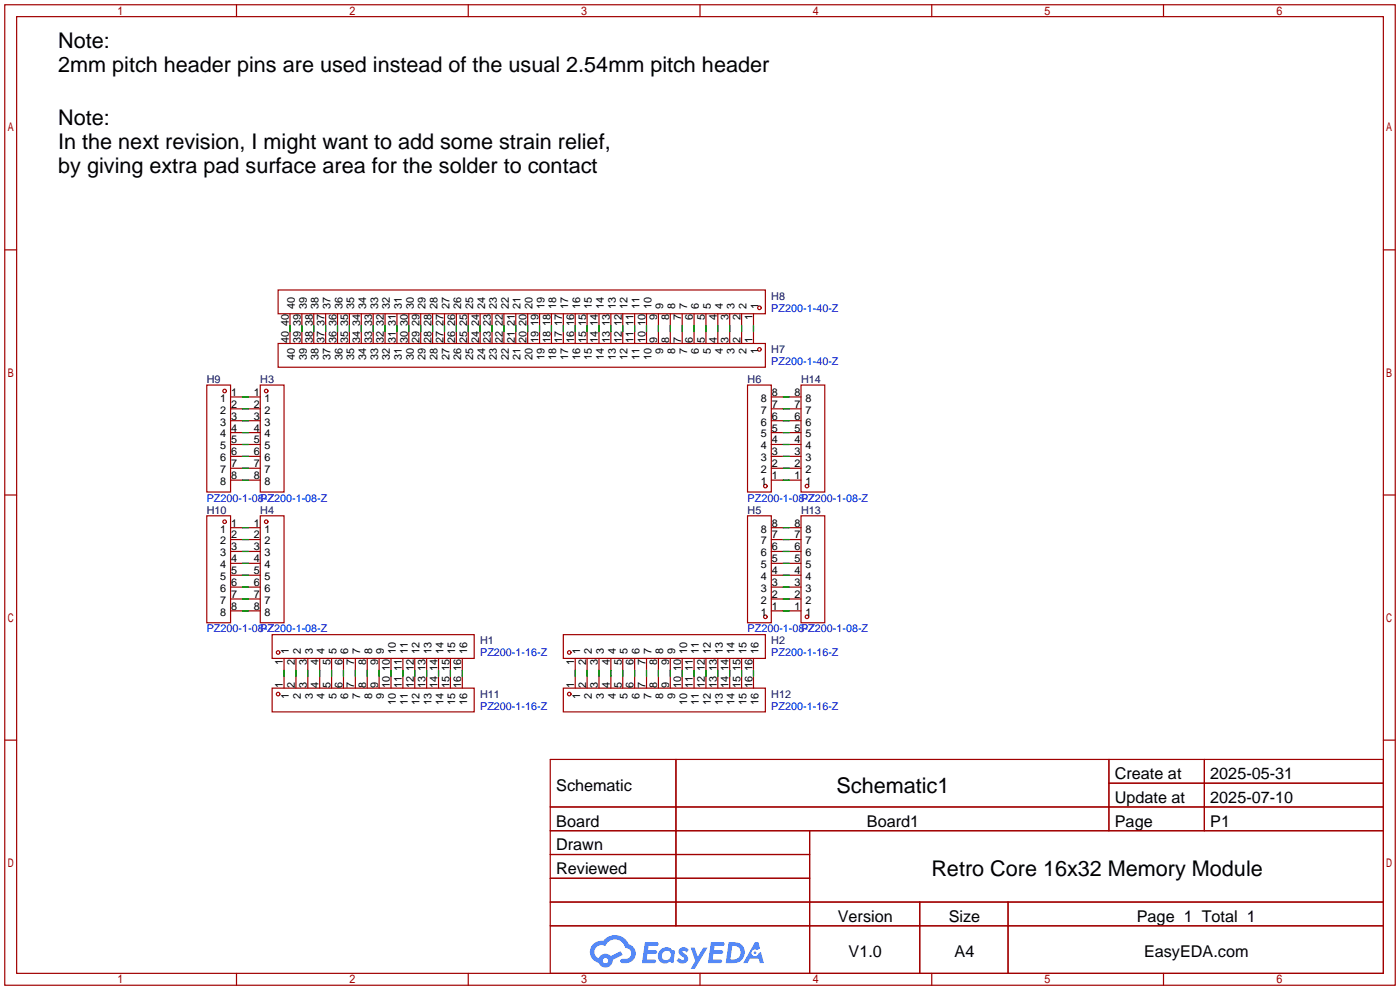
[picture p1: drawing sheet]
<svg xmlns="http://www.w3.org/2000/svg" width="299mm" height="212mm" viewBox="0 0 299 212" stroke-linecap="round" stroke-linejoin="round" font-family="sans-serif">
<g fill="none" stroke="#a10000" stroke-width=".25">
<path d="M1 1h297.2v209.6h-297.2zM3.6 3.6h292.1v204.4h-292.1zM50.5 1v2.6M100.1 1v2.6M149.6 1v2.6M199.1 1v2.6M248.7 1v2.6M1 53.4h2.6M295.7 53.4h2.5M1 105.8h2.6M295.7 105.8h2.5M1 158.2h2.6"/>
<path d="M295.7 158.2h2.5M117.6 162.3h178.1v45.7h-178.1zM117.6 172.5h178.1M117.6 177.5h178.1M144.5 162.3v35.6M173 177.5v30.5M237 162.3v15.2M237 167.4h58.7M257.4 162.3v15.2M117.6 182.6h55.4M117.6 192.8h178.1M117.6 187.7h55.4"/>
<path d="M117.6 197.9h178.1M196.6 192.8v15.2M215.4 192.8v15.2M50.5 208v2.6M100.1 208v2.6M149.6 208v2.6M199.1 208v2.6M248.7 208v2.6"/>
</g>
<g fill="#5487ff">
<path d="M145.3 202.7a1.3 1.3 0 0 1 1.9 .3l-.4 .6a.54 .54 0 0 0-.9-.2l.1 .2a1.34 1.34 0 0 1 .9 1.8 1.47 1.47 0 0 1-2.3-.1l.5-.6 .8 .5a.31 .31 0 0 0 .4-.3 .31 .31 0 0 0-.3-.4 1.12 1.12 0 0 1-.7-1.8z"/>
<path d="M147.6 202.5h.9l.6 2 1.2-2h.9l-2.7 4.6h-.9l1-1.7z"/>
<path d="M137.8 201.4h1.7a1.31 1.31 0 0 1 1.2 .2 .4 .4 0 0 1-.3 .5l-1.8 .1-.1 .9h1.6a.4 .4 0 0 1 .4 .4 .4 .4 0 0 1-.5 .4h-1.6l-.2 1.2h1.4a.46 .46 0 0 1 .5 0 .46 .46 0 0 1 .1 .5l-.4 .2h-2.6z"/>
<path d="M151.9 201.4h1.7a1.32 1.32 0 0 1 1.2 .2 .39 .39 0 0 1-.3 .5l-1.8 .1-.1 .9h1.6a.4 .4 0 0 1 .4 .4 .4 .4 0 0 1-.4 .4h-1.7l-.2 1.2h1.4a.46 .46 0 0 1 .5 0 .46 .46 0 0 1 .1 .5l-.4 .2h-2.6z"/>
<path d="M161.3 201.4h.8l.3 1.3-.6 .4a.75 .75 0 0 0-1.1 .3 .75 .75 0 0 0 .5 1 .75 .75 0 0 0 .9-.7l.5-.2 .6 2.3h-.8l-.3-.9h-1.8l-.5 .9h-1z"/>
<path d="M155.7 201.4l-.6 4.4h1.5a2.27 2.27 0 0 0 2.6-2.2 2.27 2.27 0 0 0-2.7-2.2zM156.5 202.1a1.5 1.5 0 0 1 1.8 1.6 1.5 1.5 0 0 1-1.9 1.4h-.3z"/>
<path d="M141.2 203a1.6 1.6 0 0 0-.3 2.3 1.6 1.6 0 0 0 2.3 .2l.7 .3 .3-2.4-.1-.3-.5-.1a1.58 1.58 0 0 0-2.4 0zM141.8 203.5a.98 .98 0 0 1 1.6 .4 .98 .98 0 0 1-1.1 1.3 .94 .94 0 0 1-.9-.7 .94 .94 0 0 1 .4-1z"/>
<path d="M126.8 201.8a2.37 2.37 0 0 0 1.1 4 1.54 1.54 0 0 0 1.8 1 1.54 1.54 0 0 0 1.2-1.6l2.2-1.1-.5-.8-2 1a1.57 1.57 0 0 0-2.7 .5 1.5 1.5 0 0 1-.7-2.1 1.5 1.5 0 0 1 2.2-.5 2.23 2.23 0 0 1 2.3-1.4 2.23 2.23 0 0 1 2 1.8 1.16 1.16 0 0 1 1.2 1.1 1.16 1.16 0 0 1-1.1 1.2h-.7a.47 .47 0 0 0-.5 .4 .47 .47 0 0 0 .4 .5 2.17 2.17 0 0 0 2.5-.9 2.17 2.17 0 0 0-.3-2.7l-.8-.4a3.2 3.2 0 0 0-5.5-.7l-1.1 .1zM128.8 205.3a.6 .6 0 0 1 1.2 0 .6 .6 0 0 1-1.2 0z"/>
<circle cx="161.4" cy="203.6" r=".28"/>
</g>
<g fill="none" stroke="#a10000" stroke-width=".25">
<path d="M59.4 73.4h104.2v5.1h-104.2zM59.4 62h104.2v5.1h-104.2zM62 67.1v2.5M62 70.9v2.5M64.5 67.1v2.5M64.5 70.9v2.5M67.1 67.1v2.5M67.1 70.9v2.5M69.6 67.1v2.5M69.6 70.9v2.5M72.1 67.1v2.5M72.1 70.9v2.5"/>
<path d="M74.7 67.1v2.5M74.7 70.9v2.5M77.2 67.1v2.5M77.2 70.9v2.5M79.8 67.1v2.5M79.8 70.9v2.5M82.3 67.1v2.5M82.3 70.9v2.5M84.8 67.1v2.5M84.8 70.9v2.5M87.4 67.1v2.5M87.4 70.9v2.5"/>
<path d="M89.9 67.1v2.5M89.9 70.9v2.5M92.5 67.1v2.5M92.5 70.9v2.5M95 67.1v2.5M95 70.9v2.5M97.5 67.1v2.5M97.5 70.9v2.5M100.1 67.1v2.5M100.1 70.9v2.5M102.6 67.1v2.5M102.6 70.9v2.5"/>
<path d="M105.2 67.1v2.5M105.2 70.9v2.5M107.7 67.1v2.5M107.7 70.9v2.5M110.2 67.1v2.5M110.2 70.9v2.5M112.8 67.1v2.5M112.8 70.9v2.5M115.3 67.1v2.5M115.3 70.9v2.5M117.9 67.1v2.5M117.9 70.9v2.5"/>
<path d="M120.4 67.1v2.5M120.4 70.9v2.5M122.9 67.1v2.5M122.9 70.9v2.5M125.5 67.1v2.5M125.5 70.9v2.5M128 67.1v2.5M128 70.9v2.5M130.6 67.1v2.5M130.6 70.9v2.5M133.1 67.1v2.5M133.1 70.9v2.5"/>
<path d="M135.6 67.1v2.5M135.6 70.9v2.5M138.2 67.1v2.5M138.2 70.9v2.5M140.7 67.1v2.5M140.7 70.9v2.5M143.3 67.1v2.5M143.3 70.9v2.5M145.8 67.1v2.5M145.8 70.9v2.5M148.3 67.1v2.5M148.3 70.9v2.5"/>
<path d="M150.9 67.1v2.5M150.9 70.9v2.5M153.4 67.1v2.5M153.4 70.9v2.5M156 67.1v2.5M156 70.9v2.5M158.5 67.1v2.5M158.5 70.9v2.5M161 67.1v2.5M161 70.9v2.5M44.2 82.3h5.1v22.9h-5.1zM49.3 84.8h2.5"/>
<path d="M49.3 87.4h2.5M49.3 89.9h2.5M49.3 92.5h2.5M49.3 95h2.5M49.3 97.5h2.5M53.1 84.8h2.5M53.1 87.4h2.5M53.1 89.9h2.5M53.1 92.5h2.5M53.1 95h2.5M53.1 97.5h2.5M55.6 82.3h5.1v22.9h-5.1z"/>
<path d="M159.8 82.3h5v22.9h-5zM164.8 84.8h2.6M164.8 87.4h2.6M164.8 89.9h2.6M164.8 92.5h2.6M164.8 95h2.6M164.8 97.5h2.6M168.7 84.8h2.5M168.7 87.4h2.5M168.7 89.9h2.5M168.7 92.5h2.5M168.7 95h2.5"/>
<path d="M168.7 97.5h2.5M171.2 82.3h5.1v22.9h-5.1zM44.2 110.2h5.1v22.9h-5.1zM49.3 100.1h2.5M49.3 102.6h2.5M49.3 112.8h2.5M49.3 115.3h2.5M49.3 117.9h2.5M53.1 100.1h2.5M53.1 102.6h2.5M53.1 112.8h2.5M53.1 115.3h2.5"/>
<path d="M53.1 117.9h2.5M55.6 110.2h5.1v22.9h-5.1zM159.8 110.2h5v22.9h-5zM164.8 100.1h2.6M164.8 102.6h2.6M164.8 112.8h2.6M164.8 115.3h2.6M164.8 117.9h2.6M168.7 100.1h2.5M168.7 102.6h2.5M168.7 112.8h2.5M168.7 115.3h2.5"/>
<path d="M168.7 117.9h2.5M171.2 110.2h5.1v22.9h-5.1zM49.3 120.4h2.5M49.3 122.9h2.5M49.3 125.5h2.5M49.3 128h2.5M49.3 130.6h2.5M53.1 120.4h2.5M53.1 122.9h2.5M53.1 125.5h2.5M53.1 128h2.5M53.1 130.6h2.5"/>
<path d="M58.2 135.6h43.1v5.1h-43.1zM120.4 135.6h43.2v5.1h-43.2zM164.8 120.4h2.6M164.8 122.9h2.6M164.8 125.5h2.6M164.8 128h2.6M164.8 130.6h2.6M168.7 120.4h2.5M168.7 122.9h2.5M168.7 125.5h2.5M168.7 128h2.5M168.7 130.6h2.5"/>
<path d="M58.2 147.1h43.1v5h-43.1zM60.7 140.7v2.6M60.7 144.5v2.6M63.2 140.7v2.6M63.2 144.5v2.6M65.8 140.7v2.6M65.8 144.5v2.6M68.3 140.7v2.6M68.3 144.5v2.6M70.9 140.7v2.6M70.9 144.5v2.6M73.4 140.7v2.6"/>
<path d="M73.4 144.5v2.6M75.9 140.7v2.6M75.9 144.5v2.6M78.5 140.7v2.6M78.5 144.5v2.6M81 140.7v2.6M81 144.5v2.6M83.6 140.7v2.6M83.6 144.5v2.6M86.1 140.7v2.6M86.1 144.5v2.6M88.6 140.7v2.6"/>
<path d="M88.6 144.5v2.6M91.2 140.7v2.6M91.2 144.5v2.6M93.7 140.7v2.6M93.7 144.5v2.6M96.3 140.7v2.6M96.3 144.5v2.6M98.8 140.7v2.6M98.8 144.5v2.6M120.4 147.1h43.2v5h-43.2zM122.9 140.7v2.6M122.9 144.5v2.6"/>
<path d="M125.5 140.7v2.6M125.5 144.5v2.6M128 140.7v2.6M128 144.5v2.6M130.6 140.7v2.6M130.6 144.5v2.6M133.1 140.7v2.6M133.1 144.5v2.6M135.6 140.7v2.6M135.6 144.5v2.6M138.2 140.7v2.6M138.2 144.5v2.6"/>
<path d="M140.7 140.7v2.6M140.7 144.5v2.6M143.3 140.7v2.6M143.3 144.5v2.6M145.8 140.7v2.6M145.8 144.5v2.6M148.3 140.7v2.6M148.3 144.5v2.6M150.9 140.7v2.6M150.9 144.5v2.6M153.4 140.7v2.6M153.4 144.5v2.6"/>
<path d="M156 140.7v2.6M156 144.5v2.6M158.5 140.7v2.6M158.5 144.5v2.6M161 140.7v2.6M161 144.5v2.6"/>
<circle cx="162.3" cy="74.7" r=".38"/>
<circle cx="162.3" cy="65.8" r=".38"/>
<circle cx="48" cy="83.6" r=".38"/>
<circle cx="56.9" cy="83.6" r=".38"/>
<circle cx="48" cy="111.5" r=".38"/>
<circle cx="56.9" cy="111.5" r=".38"/>
<circle cx="163.6" cy="103.9" r=".38"/>
<circle cx="172.5" cy="103.9" r=".38"/>
<circle cx="59.4" cy="139.4" r=".38"/>
<circle cx="121.7" cy="139.4" r=".38"/>
<circle cx="163.6" cy="131.8" r=".38"/>
<circle cx="172.5" cy="131.8" r=".38"/>
<circle cx="59.4" cy="148.3" r=".38"/>
<circle cx="121.7" cy="148.3" r=".38"/>
</g>
<g fill="none" stroke="#008700" stroke-width=".25">
<path d="M62 69.6v1.3M64.5 69.6v1.3M67.1 69.6v1.3M69.6 69.6v1.3M72.1 69.6v1.3M74.7 69.6v1.3M77.2 69.6v1.3M79.8 69.6v1.3M82.3 69.6v1.3M84.8 69.6v1.3M87.4 69.6v1.3M89.9 69.6v1.3"/>
<path d="M92.5 69.6v1.3M95 69.6v1.3M97.5 69.6v1.3M100.1 69.6v1.3M102.6 69.6v1.3M105.2 69.6v1.3M107.7 69.6v1.3M110.2 69.6v1.3M112.8 69.6v1.3M115.3 69.6v1.3M117.9 69.6v1.3M120.4 69.6v1.3"/>
<path d="M122.9 69.6v1.3M125.5 69.6v1.3M128 69.6v1.3M130.6 69.6v1.3M133.1 69.6v1.3M135.6 69.6v1.3M138.2 69.6v1.3M140.7 69.6v1.3M143.3 69.6v1.3M145.8 69.6v1.3M148.3 69.6v1.3M150.9 69.6v1.3"/>
<path d="M153.4 69.6v1.3M156 69.6v1.3M158.5 69.6v1.3M161 69.6v1.3M51.8 84.8h1.3M51.8 87.4h1.3M51.8 89.9h1.3M51.8 92.5h1.3M51.8 95h1.3M51.8 97.5h1.3M167.4 84.8h1.3M167.4 87.4h1.3"/>
<path d="M167.4 89.9h1.3M167.4 92.5h1.3M167.4 95h1.3M167.4 97.5h1.3M51.8 100.1h1.3M51.8 102.6h1.3M51.8 112.8h1.3M51.8 115.3h1.3M51.8 117.9h1.3M167.4 100.1h1.3M167.4 102.6h1.3M167.4 112.8h1.3"/>
<path d="M167.4 115.3h1.3M167.4 117.9h1.3M51.8 120.4h1.3M51.8 122.9h1.3M51.8 125.5h1.3M51.8 128h1.3M51.8 130.6h1.3M167.4 120.4h1.3M167.4 122.9h1.3M167.4 125.5h1.3M167.4 128h1.3M167.4 130.6h1.3"/>
<path d="M60.7 143.3v1.2M63.2 143.3v1.2M65.8 143.3v1.2M68.3 143.3v1.2M70.9 143.3v1.2M73.4 143.3v1.2M75.9 143.3v1.2M78.5 143.3v1.2M81 143.3v1.2M83.6 143.3v1.2M86.1 143.3v1.2M88.6 143.3v1.2"/>
<path d="M91.2 143.3v1.2M93.7 143.3v1.2M96.3 143.3v1.2M98.8 143.3v1.2M122.9 143.3v1.2M125.5 143.3v1.2M128 143.3v1.2M130.6 143.3v1.2M133.1 143.3v1.2M135.6 143.3v1.2M138.2 143.3v1.2M140.7 143.3v1.2"/>
<path d="M143.3 143.3v1.2M145.8 143.3v1.2M148.3 143.3v1.2M150.9 143.3v1.2M153.4 143.3v1.2M156 143.3v1.2M158.5 143.3v1.2M161 143.3v1.2"/>
</g>
<g font-size="4.6">
<text x="12.4" y="10.3">Note:</text>
<text x="12.4" y="15.3">2mm pitch header pins are used instead of the usual 2.54mm pitch header</text>
<text x="12.4" y="26.8">Note:</text>
<text x="12.4" y="31.8">In the next revision, I might want to add some strain relief,</text>
<text x="12.4" y="36.9">by giving extra pad surface area for the solder to contact</text>
<text x="178.8" y="169.4">Schematic1</text>
<text x="199.1" y="187.2">Retro Core 16x32 Memory Module</text>
</g>
<g font-size="3.5">
<text x="238.3" y="166.5">Create at</text>
<text x="258.7" y="166.5">2025-05-31</text>
<text x="118.9" y="169.1">Schematic</text>
<text x="238.3" y="171.6">Update at</text>
<text x="258.7" y="171.6">2025-07-10</text>
<text x="118.9" y="176.7">Board</text>
<text x="185.3" y="176.7">Board1</text>
<text x="238.3" y="176.7">Page</text>
<text x="258.7" y="176.7">P1</text>
<text x="118.9" y="181.8">Drawn</text>
<text x="118.9" y="186.8">Reviewed</text>
<text x="179.1" y="197">Version</text>
<text x="202.8" y="197">Size</text>
<text x="243" y="197">Page 1 Total 1</text>
<text x="181.4" y="204.6">V1.0</text>
<text x="204" y="204.6">A4</text>
<text x="244.5" y="204.6">EasyEDA.com</text>
</g>
<g font-size="2.3" fill="#000080">
<text x="164.8" y="64.1">H8</text>
<text x="164.8" y="75.5">H7</text>
<text x="44.2" y="81.8">H9</text>
<text x="55.6" y="81.8">H3</text>
<text x="159.8" y="81.8">H6</text>
<text x="171.2" y="81.8">H14</text>
<text x="44.2" y="109.8">H10</text>
<text x="55.6" y="109.8">H4</text>
<text x="159.8" y="109.8">H5</text>
<text x="171.2" y="109.8">H13</text>
<text x="102.6" y="137.7">H1</text>
<text x="164.8" y="137.7">H2</text>
<text x="102.6" y="149.1">H11</text>
<text x="164.8" y="149.1">H12</text>
</g>
<g font-size="2.3">
<text x="61.7" y="69.8" transform="rotate(-90 61.7 69.8)">40</text>
<text x="63" y="66.1" transform="rotate(-90 63 66.1)">40</text>
<text x="64.3" y="69.8" transform="rotate(-90 64.3 69.8)">39</text>
<text x="65.6" y="66.1" transform="rotate(-90 65.6 66.1)">39</text>
<text x="66.8" y="69.8" transform="rotate(-90 66.8 69.8)">38</text>
<text x="68.1" y="66.1" transform="rotate(-90 68.1 66.1)">38</text>
<text x="69.4" y="69.8" transform="rotate(-90 69.4 69.8)">37</text>
<text x="70.6" y="66.1" transform="rotate(-90 70.6 66.1)">37</text>
<text x="71.9" y="69.8" transform="rotate(-90 71.9 69.8)">36</text>
<text x="73.2" y="66.1" transform="rotate(-90 73.2 66.1)">36</text>
<text x="74.4" y="69.8" transform="rotate(-90 74.4 69.8)">35</text>
<text x="75.7" y="66.1" transform="rotate(-90 75.7 66.1)">35</text>
<text x="77" y="69.8" transform="rotate(-90 77 69.8)">34</text>
<text x="78.3" y="66.1" transform="rotate(-90 78.3 66.1)">34</text>
<text x="79.5" y="69.8" transform="rotate(-90 79.5 69.8)">33</text>
<text x="80.8" y="66.1" transform="rotate(-90 80.8 66.1)">33</text>
<text x="82.1" y="69.8" transform="rotate(-90 82.1 69.8)">32</text>
<text x="83.3" y="66.1" transform="rotate(-90 83.3 66.1)">32</text>
<text x="84.6" y="69.8" transform="rotate(-90 84.6 69.8)">31</text>
<text x="85.9" y="66.1" transform="rotate(-90 85.9 66.1)">31</text>
<text x="87.1" y="69.8" transform="rotate(-90 87.1 69.8)">30</text>
<text x="88.4" y="66.1" transform="rotate(-90 88.4 66.1)">30</text>
<text x="89.7" y="69.8" transform="rotate(-90 89.7 69.8)">29</text>
<text x="91" y="66.1" transform="rotate(-90 91 66.1)">29</text>
<text x="92.2" y="69.8" transform="rotate(-90 92.2 69.8)">28</text>
<text x="93.5" y="66.1" transform="rotate(-90 93.5 66.1)">28</text>
<text x="94.8" y="69.8" transform="rotate(-90 94.8 69.8)">27</text>
<text x="96" y="66.1" transform="rotate(-90 96 66.1)">27</text>
<text x="97.3" y="69.8" transform="rotate(-90 97.3 69.8)">26</text>
<text x="98.6" y="66.1" transform="rotate(-90 98.6 66.1)">26</text>
<text x="99.8" y="69.8" transform="rotate(-90 99.8 69.8)">25</text>
<text x="101.1" y="66.1" transform="rotate(-90 101.1 66.1)">25</text>
<text x="102.4" y="69.8" transform="rotate(-90 102.4 69.8)">24</text>
<text x="103.7" y="66.1" transform="rotate(-90 103.7 66.1)">24</text>
<text x="104.9" y="69.8" transform="rotate(-90 104.9 69.8)">23</text>
<text x="106.2" y="66.1" transform="rotate(-90 106.2 66.1)">23</text>
<text x="107.5" y="69.8" transform="rotate(-90 107.5 69.8)">22</text>
<text x="108.7" y="66.1" transform="rotate(-90 108.7 66.1)">22</text>
<text x="110" y="69.8" transform="rotate(-90 110 69.8)">21</text>
<text x="111.3" y="66.1" transform="rotate(-90 111.3 66.1)">21</text>
<text x="112.5" y="69.8" transform="rotate(-90 112.5 69.8)">20</text>
<text x="113.8" y="66.1" transform="rotate(-90 113.8 66.1)">20</text>
<text x="115.1" y="69.8" transform="rotate(-90 115.1 69.8)">19</text>
<text x="116.4" y="66.1" transform="rotate(-90 116.4 66.1)">19</text>
<text x="117.6" y="69.8" transform="rotate(-90 117.6 69.8)">18</text>
<text x="118.9" y="66.1" transform="rotate(-90 118.9 66.1)">18</text>
<text x="120.2" y="69.8" transform="rotate(-90 120.2 69.8)">17</text>
<text x="121.4" y="66.1" transform="rotate(-90 121.4 66.1)">17</text>
<text x="122.7" y="69.8" transform="rotate(-90 122.7 69.8)">16</text>
<text x="124" y="66.1" transform="rotate(-90 124 66.1)">16</text>
<text x="125.2" y="69.8" transform="rotate(-90 125.2 69.8)">15</text>
<text x="126.5" y="66.1" transform="rotate(-90 126.5 66.1)">15</text>
<text x="127.8" y="69.8" transform="rotate(-90 127.8 69.8)">14</text>
<text x="129.1" y="66.1" transform="rotate(-90 129.1 66.1)">14</text>
<text x="130.3" y="69.8" transform="rotate(-90 130.3 69.8)">13</text>
<text x="131.6" y="66.1" transform="rotate(-90 131.6 66.1)">13</text>
<text x="132.9" y="69.8" transform="rotate(-90 132.9 69.8)">12</text>
<text x="134.1" y="66.1" transform="rotate(-90 134.1 66.1)">12</text>
<text x="135.4" y="69.8" transform="rotate(-90 135.4 69.8)">11</text>
<text x="136.7" y="66.1" transform="rotate(-90 136.7 66.1)">11</text>
<text x="137.9" y="69.8" transform="rotate(-90 137.9 69.8)">10</text>
<text x="139.2" y="66.1" transform="rotate(-90 139.2 66.1)">10</text>
<text x="140.5" y="68.5" transform="rotate(-90 140.5 68.5)">9</text>
<text x="141.8" y="66.1" transform="rotate(-90 141.8 66.1)">9</text>
<text x="143" y="68.5" transform="rotate(-90 143 68.5)">8</text>
<text x="144.3" y="66.1" transform="rotate(-90 144.3 66.1)">8</text>
<text x="145.6" y="68.5" transform="rotate(-90 145.6 68.5)">7</text>
<text x="146.8" y="66.1" transform="rotate(-90 146.8 66.1)">7</text>
<text x="148.1" y="68.5" transform="rotate(-90 148.1 68.5)">6</text>
<text x="149.4" y="66.1" transform="rotate(-90 149.4 66.1)">6</text>
<text x="150.6" y="68.5" transform="rotate(-90 150.6 68.5)">5</text>
<text x="151.9" y="66.1" transform="rotate(-90 151.9 66.1)">5</text>
<text x="153.2" y="68.5" transform="rotate(-90 153.2 68.5)">4</text>
<text x="154.5" y="66.1" transform="rotate(-90 154.5 66.1)">4</text>
<text x="155.7" y="68.5" transform="rotate(-90 155.7 68.5)">3</text>
<text x="157" y="66.1" transform="rotate(-90 157 66.1)">3</text>
<text x="158.3" y="68.5" transform="rotate(-90 158.3 68.5)">2</text>
<text x="159.5" y="66.1" transform="rotate(-90 159.5 66.1)">2</text>
<text x="160.8" y="68.5" transform="rotate(-90 160.8 68.5)">1</text>
<text x="162.1" y="66.1" transform="rotate(-90 162.1 66.1)">1</text>
<text x="61.7" y="73.3" transform="rotate(-90 61.7 73.3)">40</text>
<text x="63" y="76.9" transform="rotate(-90 63 76.9)">40</text>
<text x="64.3" y="73.3" transform="rotate(-90 64.3 73.3)">39</text>
<text x="65.6" y="76.9" transform="rotate(-90 65.6 76.9)">39</text>
<text x="66.8" y="73.3" transform="rotate(-90 66.8 73.3)">38</text>
<text x="68.1" y="76.9" transform="rotate(-90 68.1 76.9)">38</text>
<text x="69.4" y="73.3" transform="rotate(-90 69.4 73.3)">37</text>
<text x="70.6" y="76.9" transform="rotate(-90 70.6 76.9)">37</text>
<text x="71.9" y="73.3" transform="rotate(-90 71.9 73.3)">36</text>
<text x="73.2" y="76.9" transform="rotate(-90 73.2 76.9)">36</text>
<text x="74.4" y="73.3" transform="rotate(-90 74.4 73.3)">35</text>
<text x="75.7" y="76.9" transform="rotate(-90 75.7 76.9)">35</text>
<text x="77" y="73.3" transform="rotate(-90 77 73.3)">34</text>
<text x="78.3" y="76.9" transform="rotate(-90 78.3 76.9)">34</text>
<text x="79.5" y="73.3" transform="rotate(-90 79.5 73.3)">33</text>
<text x="80.8" y="76.9" transform="rotate(-90 80.8 76.9)">33</text>
<text x="82.1" y="73.3" transform="rotate(-90 82.1 73.3)">32</text>
<text x="83.3" y="76.9" transform="rotate(-90 83.3 76.9)">32</text>
<text x="84.6" y="73.3" transform="rotate(-90 84.6 73.3)">31</text>
<text x="85.9" y="76.9" transform="rotate(-90 85.9 76.9)">31</text>
<text x="87.1" y="73.3" transform="rotate(-90 87.1 73.3)">30</text>
<text x="88.4" y="76.9" transform="rotate(-90 88.4 76.9)">30</text>
<text x="89.7" y="73.3" transform="rotate(-90 89.7 73.3)">29</text>
<text x="91" y="76.9" transform="rotate(-90 91 76.9)">29</text>
<text x="92.2" y="73.3" transform="rotate(-90 92.2 73.3)">28</text>
<text x="93.5" y="76.9" transform="rotate(-90 93.5 76.9)">28</text>
<text x="94.8" y="73.3" transform="rotate(-90 94.8 73.3)">27</text>
<text x="96" y="76.9" transform="rotate(-90 96 76.9)">27</text>
<text x="97.3" y="73.3" transform="rotate(-90 97.3 73.3)">26</text>
<text x="98.6" y="76.9" transform="rotate(-90 98.6 76.9)">26</text>
<text x="99.8" y="73.3" transform="rotate(-90 99.8 73.3)">25</text>
<text x="101.1" y="76.9" transform="rotate(-90 101.1 76.9)">25</text>
<text x="102.4" y="73.3" transform="rotate(-90 102.4 73.3)">24</text>
<text x="103.7" y="76.9" transform="rotate(-90 103.7 76.9)">24</text>
<text x="104.9" y="73.3" transform="rotate(-90 104.9 73.3)">23</text>
<text x="106.2" y="76.9" transform="rotate(-90 106.2 76.9)">23</text>
<text x="107.5" y="73.3" transform="rotate(-90 107.5 73.3)">22</text>
<text x="108.7" y="76.9" transform="rotate(-90 108.7 76.9)">22</text>
<text x="110" y="73.3" transform="rotate(-90 110 73.3)">21</text>
<text x="111.3" y="76.9" transform="rotate(-90 111.3 76.9)">21</text>
<text x="112.5" y="73.3" transform="rotate(-90 112.5 73.3)">20</text>
<text x="113.8" y="76.9" transform="rotate(-90 113.8 76.9)">20</text>
<text x="115.1" y="73.3" transform="rotate(-90 115.1 73.3)">19</text>
<text x="116.4" y="76.9" transform="rotate(-90 116.4 76.9)">19</text>
<text x="117.6" y="73.3" transform="rotate(-90 117.6 73.3)">18</text>
<text x="118.9" y="76.9" transform="rotate(-90 118.9 76.9)">18</text>
<text x="120.2" y="73.3" transform="rotate(-90 120.2 73.3)">17</text>
<text x="121.4" y="76.9" transform="rotate(-90 121.4 76.9)">17</text>
<text x="122.7" y="73.3" transform="rotate(-90 122.7 73.3)">16</text>
<text x="124" y="76.9" transform="rotate(-90 124 76.9)">16</text>
<text x="125.2" y="73.3" transform="rotate(-90 125.2 73.3)">15</text>
<text x="126.5" y="76.9" transform="rotate(-90 126.5 76.9)">15</text>
<text x="127.8" y="73.3" transform="rotate(-90 127.8 73.3)">14</text>
<text x="129.1" y="76.9" transform="rotate(-90 129.1 76.9)">14</text>
<text x="130.3" y="73.3" transform="rotate(-90 130.3 73.3)">13</text>
<text x="131.6" y="76.9" transform="rotate(-90 131.6 76.9)">13</text>
<text x="132.9" y="73.3" transform="rotate(-90 132.9 73.3)">12</text>
<text x="134.1" y="76.9" transform="rotate(-90 134.1 76.9)">12</text>
<text x="135.4" y="73.3" transform="rotate(-90 135.4 73.3)">11</text>
<text x="136.7" y="76.9" transform="rotate(-90 136.7 76.9)">11</text>
<text x="137.9" y="73.3" transform="rotate(-90 137.9 73.3)">10</text>
<text x="139.2" y="76.9" transform="rotate(-90 139.2 76.9)">10</text>
<text x="140.5" y="73.3" transform="rotate(-90 140.5 73.3)">9</text>
<text x="141.8" y="75.6" transform="rotate(-90 141.8 75.6)">9</text>
<text x="143" y="73.3" transform="rotate(-90 143 73.3)">8</text>
<text x="144.3" y="75.6" transform="rotate(-90 144.3 75.6)">8</text>
<text x="145.6" y="73.3" transform="rotate(-90 145.6 73.3)">7</text>
<text x="146.8" y="75.6" transform="rotate(-90 146.8 75.6)">7</text>
<text x="148.1" y="73.3" transform="rotate(-90 148.1 73.3)">6</text>
<text x="149.4" y="75.6" transform="rotate(-90 149.4 75.6)">6</text>
<text x="150.6" y="73.3" transform="rotate(-90 150.6 73.3)">5</text>
<text x="151.9" y="75.6" transform="rotate(-90 151.9 75.6)">5</text>
<text x="153.2" y="73.3" transform="rotate(-90 153.2 73.3)">4</text>
<text x="154.5" y="75.6" transform="rotate(-90 154.5 75.6)">4</text>
<text x="155.7" y="73.3" transform="rotate(-90 155.7 73.3)">3</text>
<text x="157" y="75.6" transform="rotate(-90 157 75.6)">3</text>
<text x="158.3" y="73.3" transform="rotate(-90 158.3 73.3)">2</text>
<text x="159.5" y="75.6" transform="rotate(-90 159.5 75.6)">2</text>
<text x="160.8" y="73.3" transform="rotate(-90 160.8 73.3)">1</text>
<text x="162.1" y="75.6" transform="rotate(-90 162.1 75.6)">1</text>
<text x="47.1" y="85.9">1</text>
<text x="47.1" y="88.4">2</text>
<text x="49.4" y="84.6">1</text>
<text x="49.4" y="87.1">2</text>
<text x="49.4" y="89.7">3</text>
<text x="54.2" y="84.6">1</text>
<text x="54.2" y="87.1">2</text>
<text x="54.2" y="89.7">3</text>
<text x="56.6" y="85.9">1</text>
<text x="56.6" y="88.4">2</text>
<text x="162.6" y="88.4">7</text>
<text x="162.6" y="85.9">8</text>
<text x="165" y="89.7">6</text>
<text x="165" y="87.1">7</text>
<text x="165" y="84.6">8</text>
<text x="169.8" y="89.7">6</text>
<text x="169.8" y="87.1">7</text>
<text x="169.8" y="84.6">8</text>
<text x="172.1" y="88.4">7</text>
<text x="172.1" y="85.9">8</text>
<text x="47.1" y="91">3</text>
<text x="47.1" y="93.5">4</text>
<text x="49.4" y="92.2">4</text>
<text x="49.4" y="94.8">5</text>
<text x="54.2" y="92.2">4</text>
<text x="54.2" y="94.8">5</text>
<text x="56.6" y="91">3</text>
<text x="56.6" y="93.5">4</text>
<text x="162.6" y="93.5">5</text>
<text x="162.6" y="91">6</text>
<text x="165" y="94.8">4</text>
<text x="165" y="92.2">5</text>
<text x="169.8" y="94.8">4</text>
<text x="169.8" y="92.2">5</text>
<text x="172.1" y="93.5">5</text>
<text x="172.1" y="91">6</text>
<text x="47.1" y="96">5</text>
<text x="47.1" y="98.6">6</text>
<text x="47.1" y="101.1">7</text>
<text x="49.4" y="97.3">6</text>
<text x="49.4" y="99.8">7</text>
<text x="54.2" y="97.3">6</text>
<text x="54.2" y="99.8">7</text>
<text x="56.6" y="96">5</text>
<text x="56.6" y="98.6">6</text>
<text x="56.6" y="101.1">7</text>
<text x="162.6" y="101.1">2</text>
<text x="162.6" y="98.6">3</text>
<text x="162.6" y="96">4</text>
<text x="165" y="99.8">2</text>
<text x="165" y="97.3">3</text>
<text x="169.8" y="99.8">2</text>
<text x="169.8" y="97.3">3</text>
<text x="172.1" y="101.1">2</text>
<text x="172.1" y="98.6">3</text>
<text x="172.1" y="96">4</text>
<text x="47.1" y="103.7">8</text>
<text x="49.4" y="102.4">8</text>
<text x="54.2" y="102.4">8</text>
<text x="56.6" y="103.7">8</text>
<text x="162.6" y="103.7">1</text>
<text x="165" y="102.4">1</text>
<text x="169.8" y="102.4">1</text>
<text x="172.1" y="103.7">1</text>
<text x="47.1" y="113.8">1</text>
<text x="49.4" y="112.5">1</text>
<text x="54.2" y="112.5">1</text>
<text x="56.6" y="113.8">1</text>
<text x="162.6" y="113.8">8</text>
<text x="165" y="112.5">8</text>
<text x="169.8" y="112.5">8</text>
<text x="172.1" y="113.8">8</text>
<text x="47.1" y="116.4">2</text>
<text x="47.1" y="118.9">3</text>
<text x="49.4" y="115.1">2</text>
<text x="49.4" y="117.6">3</text>
<text x="54.2" y="115.1">2</text>
<text x="54.2" y="117.6">3</text>
<text x="56.6" y="116.4">2</text>
<text x="56.6" y="118.9">3</text>
<text x="162.6" y="118.9">6</text>
<text x="162.6" y="116.4">7</text>
<text x="165" y="117.6">6</text>
<text x="165" y="115.1">7</text>
<text x="169.8" y="117.6">6</text>
<text x="169.8" y="115.1">7</text>
<text x="172.1" y="118.9">6</text>
<text x="172.1" y="116.4">7</text>
<text x="47.1" y="121.4">4</text>
<text x="47.1" y="124">5</text>
<text x="49.4" y="120.2">4</text>
<text x="49.4" y="122.7">5</text>
<text x="49.4" y="125.2">6</text>
<text x="54.2" y="120.2">4</text>
<text x="54.2" y="122.7">5</text>
<text x="54.2" y="125.2">6</text>
<text x="56.6" y="121.4">4</text>
<text x="56.6" y="124">5</text>
<text x="162.6" y="124">4</text>
<text x="162.6" y="121.4">5</text>
<text x="165" y="125.2">3</text>
<text x="165" y="122.7">4</text>
<text x="165" y="120.2">5</text>
<text x="169.8" y="125.2">3</text>
<text x="169.8" y="122.7">4</text>
<text x="169.8" y="120.2">5</text>
<text x="172.1" y="124">4</text>
<text x="172.1" y="121.4">5</text>
<text x="47.1" y="126.5">6</text>
<text x="47.1" y="129.1">7</text>
<text x="47.1" y="131.6">8</text>
<text x="49.4" y="127.8">7</text>
<text x="49.4" y="130.3">8</text>
<text x="54.2" y="127.8">7</text>
<text x="54.2" y="130.3">8</text>
<text x="56.6" y="126.5">6</text>
<text x="56.6" y="129.1">7</text>
<text x="56.6" y="131.6">8</text>
<text x="162.6" y="131.6">1</text>
<text x="162.6" y="129.1">2</text>
<text x="162.6" y="126.5">3</text>
<text x="165" y="130.3">1</text>
<text x="165" y="127.8">2</text>
<text x="169.8" y="130.3">1</text>
<text x="169.8" y="127.8">2</text>
<text x="172.1" y="131.6">1</text>
<text x="172.1" y="129.1">2</text>
<text x="172.1" y="126.5">3</text>
<text x="60.5" y="142.1" transform="rotate(-90 60.5 142.1)">1</text>
<text x="61.7" y="139.8" transform="rotate(-90 61.7 139.8)">1</text>
<text x="63" y="142.1" transform="rotate(-90 63 142.1)">2</text>
<text x="64.3" y="139.8" transform="rotate(-90 64.3 139.8)">2</text>
<text x="65.6" y="142.1" transform="rotate(-90 65.6 142.1)">3</text>
<text x="66.8" y="139.8" transform="rotate(-90 66.8 139.8)">3</text>
<text x="68.1" y="142.1" transform="rotate(-90 68.1 142.1)">4</text>
<text x="69.4" y="139.8" transform="rotate(-90 69.4 139.8)">4</text>
<text x="70.6" y="142.1" transform="rotate(-90 70.6 142.1)">5</text>
<text x="71.9" y="139.8" transform="rotate(-90 71.9 139.8)">5</text>
<text x="73.2" y="142.1" transform="rotate(-90 73.2 142.1)">6</text>
<text x="74.4" y="139.8" transform="rotate(-90 74.4 139.8)">6</text>
<text x="75.7" y="142.1" transform="rotate(-90 75.7 142.1)">7</text>
<text x="77" y="139.8" transform="rotate(-90 77 139.8)">7</text>
<text x="78.3" y="142.1" transform="rotate(-90 78.3 142.1)">8</text>
<text x="79.5" y="139.8" transform="rotate(-90 79.5 139.8)">8</text>
<text x="80.8" y="142.1" transform="rotate(-90 80.8 142.1)">9</text>
<text x="82.1" y="139.8" transform="rotate(-90 82.1 139.8)">9</text>
<text x="83.3" y="143.4" transform="rotate(-90 83.3 143.4)">10</text>
<text x="84.6" y="139.8" transform="rotate(-90 84.6 139.8)">10</text>
<text x="85.9" y="143.4" transform="rotate(-90 85.9 143.4)">11</text>
<text x="87.1" y="139.8" transform="rotate(-90 87.1 139.8)">11</text>
<text x="88.4" y="143.4" transform="rotate(-90 88.4 143.4)">12</text>
<text x="89.7" y="139.8" transform="rotate(-90 89.7 139.8)">12</text>
<text x="91" y="143.4" transform="rotate(-90 91 143.4)">13</text>
<text x="92.2" y="139.8" transform="rotate(-90 92.2 139.8)">13</text>
<text x="93.5" y="143.4" transform="rotate(-90 93.5 143.4)">14</text>
<text x="94.8" y="139.8" transform="rotate(-90 94.8 139.8)">14</text>
<text x="96" y="143.4" transform="rotate(-90 96 143.4)">15</text>
<text x="97.3" y="139.8" transform="rotate(-90 97.3 139.8)">15</text>
<text x="98.6" y="143.4" transform="rotate(-90 98.6 143.4)">16</text>
<text x="99.8" y="139.8" transform="rotate(-90 99.8 139.8)">16</text>
<text x="122.7" y="142.1" transform="rotate(-90 122.7 142.1)">1</text>
<text x="124" y="139.8" transform="rotate(-90 124 139.8)">1</text>
<text x="125.2" y="142.1" transform="rotate(-90 125.2 142.1)">2</text>
<text x="126.5" y="139.8" transform="rotate(-90 126.5 139.8)">2</text>
<text x="127.8" y="142.1" transform="rotate(-90 127.8 142.1)">3</text>
<text x="129.1" y="139.8" transform="rotate(-90 129.1 139.8)">3</text>
<text x="130.3" y="142.1" transform="rotate(-90 130.3 142.1)">4</text>
<text x="131.6" y="139.8" transform="rotate(-90 131.6 139.8)">4</text>
<text x="132.9" y="142.1" transform="rotate(-90 132.9 142.1)">5</text>
<text x="134.1" y="139.8" transform="rotate(-90 134.1 139.8)">5</text>
<text x="135.4" y="142.1" transform="rotate(-90 135.4 142.1)">6</text>
<text x="136.7" y="139.8" transform="rotate(-90 136.7 139.8)">6</text>
<text x="137.9" y="142.1" transform="rotate(-90 137.9 142.1)">7</text>
<text x="139.2" y="139.8" transform="rotate(-90 139.2 139.8)">7</text>
<text x="140.5" y="142.1" transform="rotate(-90 140.5 142.1)">8</text>
<text x="141.8" y="139.8" transform="rotate(-90 141.8 139.8)">8</text>
<text x="143" y="142.1" transform="rotate(-90 143 142.1)">9</text>
<text x="144.3" y="139.8" transform="rotate(-90 144.3 139.8)">9</text>
<text x="145.6" y="143.4" transform="rotate(-90 145.6 143.4)">10</text>
<text x="146.8" y="139.8" transform="rotate(-90 146.8 139.8)">10</text>
<text x="148.1" y="143.4" transform="rotate(-90 148.1 143.4)">11</text>
<text x="149.4" y="139.8" transform="rotate(-90 149.4 139.8)">11</text>
<text x="150.6" y="143.4" transform="rotate(-90 150.6 143.4)">12</text>
<text x="151.9" y="139.8" transform="rotate(-90 151.9 139.8)">12</text>
<text x="153.2" y="143.4" transform="rotate(-90 153.2 143.4)">13</text>
<text x="154.5" y="139.8" transform="rotate(-90 154.5 139.8)">13</text>
<text x="155.7" y="143.4" transform="rotate(-90 155.7 143.4)">14</text>
<text x="157" y="139.8" transform="rotate(-90 157 139.8)">14</text>
<text x="158.3" y="143.4" transform="rotate(-90 158.3 143.4)">15</text>
<text x="159.5" y="139.8" transform="rotate(-90 159.5 139.8)">15</text>
<text x="160.8" y="143.4" transform="rotate(-90 160.8 143.4)">16</text>
<text x="162.1" y="139.8" transform="rotate(-90 162.1 139.8)">16</text>
<text x="60.5" y="146.9" transform="rotate(-90 60.5 146.9)">1</text>
<text x="61.7" y="149.3" transform="rotate(-90 61.7 149.3)">1</text>
<text x="63" y="146.9" transform="rotate(-90 63 146.9)">2</text>
<text x="64.3" y="149.3" transform="rotate(-90 64.3 149.3)">2</text>
<text x="65.6" y="146.9" transform="rotate(-90 65.6 146.9)">3</text>
<text x="66.8" y="149.3" transform="rotate(-90 66.8 149.3)">3</text>
<text x="68.1" y="146.9" transform="rotate(-90 68.1 146.9)">4</text>
<text x="69.4" y="149.3" transform="rotate(-90 69.4 149.3)">4</text>
<text x="70.6" y="146.9" transform="rotate(-90 70.6 146.9)">5</text>
<text x="71.9" y="149.3" transform="rotate(-90 71.9 149.3)">5</text>
<text x="73.2" y="146.9" transform="rotate(-90 73.2 146.9)">6</text>
<text x="74.4" y="149.3" transform="rotate(-90 74.4 149.3)">6</text>
<text x="75.7" y="146.9" transform="rotate(-90 75.7 146.9)">7</text>
<text x="77" y="149.3" transform="rotate(-90 77 149.3)">7</text>
<text x="78.3" y="146.9" transform="rotate(-90 78.3 146.9)">8</text>
<text x="79.5" y="149.3" transform="rotate(-90 79.5 149.3)">8</text>
<text x="80.8" y="146.9" transform="rotate(-90 80.8 146.9)">9</text>
<text x="82.1" y="149.3" transform="rotate(-90 82.1 149.3)">9</text>
<text x="83.3" y="146.9" transform="rotate(-90 83.3 146.9)">10</text>
<text x="85.9" y="146.9" transform="rotate(-90 85.9 146.9)">11</text>
<text x="88.4" y="146.9" transform="rotate(-90 88.4 146.9)">12</text>
<text x="91" y="146.9" transform="rotate(-90 91 146.9)">13</text>
<text x="93.5" y="146.9" transform="rotate(-90 93.5 146.9)">14</text>
<text x="96" y="146.9" transform="rotate(-90 96 146.9)">15</text>
<text x="98.6" y="146.9" transform="rotate(-90 98.6 146.9)">16</text>
<text x="122.7" y="146.9" transform="rotate(-90 122.7 146.9)">1</text>
<text x="124" y="149.3" transform="rotate(-90 124 149.3)">1</text>
<text x="125.2" y="146.9" transform="rotate(-90 125.2 146.9)">2</text>
<text x="126.5" y="149.3" transform="rotate(-90 126.5 149.3)">2</text>
<text x="127.8" y="146.9" transform="rotate(-90 127.8 146.9)">3</text>
<text x="129.1" y="149.3" transform="rotate(-90 129.1 149.3)">3</text>
<text x="130.3" y="146.9" transform="rotate(-90 130.3 146.9)">4</text>
<text x="131.6" y="149.3" transform="rotate(-90 131.6 149.3)">4</text>
<text x="132.9" y="146.9" transform="rotate(-90 132.9 146.9)">5</text>
<text x="134.1" y="149.3" transform="rotate(-90 134.1 149.3)">5</text>
<text x="135.4" y="146.9" transform="rotate(-90 135.4 146.9)">6</text>
<text x="136.7" y="149.3" transform="rotate(-90 136.7 149.3)">6</text>
<text x="137.9" y="146.9" transform="rotate(-90 137.9 146.9)">7</text>
<text x="139.2" y="149.3" transform="rotate(-90 139.2 149.3)">7</text>
<text x="140.5" y="146.9" transform="rotate(-90 140.5 146.9)">8</text>
<text x="141.8" y="149.3" transform="rotate(-90 141.8 149.3)">8</text>
<text x="143" y="146.9" transform="rotate(-90 143 146.9)">9</text>
<text x="144.3" y="149.3" transform="rotate(-90 144.3 149.3)">9</text>
<text x="145.6" y="146.9" transform="rotate(-90 145.6 146.9)">10</text>
<text x="148.1" y="146.9" transform="rotate(-90 148.1 146.9)">11</text>
<text x="150.6" y="146.9" transform="rotate(-90 150.6 146.9)">12</text>
<text x="153.2" y="146.9" transform="rotate(-90 153.2 146.9)">13</text>
<text x="155.7" y="146.9" transform="rotate(-90 155.7 146.9)">14</text>
<text x="158.3" y="146.9" transform="rotate(-90 158.3 146.9)">15</text>
<text x="160.8" y="146.9" transform="rotate(-90 160.8 146.9)">16</text>
<text x="84.6" y="150.6" transform="rotate(-90 84.6 150.6)">10</text>
<text x="87.1" y="150.6" transform="rotate(-90 87.1 150.6)">11</text>
<text x="89.7" y="150.6" transform="rotate(-90 89.7 150.6)">12</text>
<text x="92.2" y="150.6" transform="rotate(-90 92.2 150.6)">13</text>
<text x="94.8" y="150.6" transform="rotate(-90 94.8 150.6)">14</text>
<text x="97.3" y="150.6" transform="rotate(-90 97.3 150.6)">15</text>
<text x="99.8" y="150.6" transform="rotate(-90 99.8 150.6)">16</text>
<text x="146.8" y="150.6" transform="rotate(-90 146.8 150.6)">10</text>
<text x="149.4" y="150.6" transform="rotate(-90 149.4 150.6)">11</text>
<text x="151.9" y="150.6" transform="rotate(-90 151.9 150.6)">12</text>
<text x="154.5" y="150.6" transform="rotate(-90 154.5 150.6)">13</text>
<text x="157" y="150.6" transform="rotate(-90 157 150.6)">14</text>
<text x="159.5" y="150.6" transform="rotate(-90 159.5 150.6)">15</text>
<text x="162.1" y="150.6" transform="rotate(-90 162.1 150.6)">16</text>
</g>
<g font-size="2.3" fill="#00f">
<text x="164.8" y="66.6">PZ200-1-40-Z</text>
<text x="164.8" y="78">PZ200-1-40-Z</text>
<text x="44.2" y="107.2">PZ200-1-08-Z</text>
<text x="55.6" y="107.2">PZ200-1-08-Z</text>
<text x="159.8" y="107.2">PZ200-1-08-Z</text>
<text x="171.2" y="107.2">PZ200-1-08-Z</text>
<text x="44.2" y="135.2">PZ200-1-08-Z</text>
<text x="55.6" y="135.2">PZ200-1-08-Z</text>
<text x="159.8" y="135.2">PZ200-1-08-Z</text>
<text x="171.2" y="135.2">PZ200-1-08-Z</text>
<text x="102.6" y="140.3">PZ200-1-16-Z</text>
<text x="164.8" y="140.3">PZ200-1-16-Z</text>
<text x="102.6" y="151.7">PZ200-1-16-Z</text>
<text x="164.8" y="151.7">PZ200-1-16-Z</text>
</g>
</svg>
